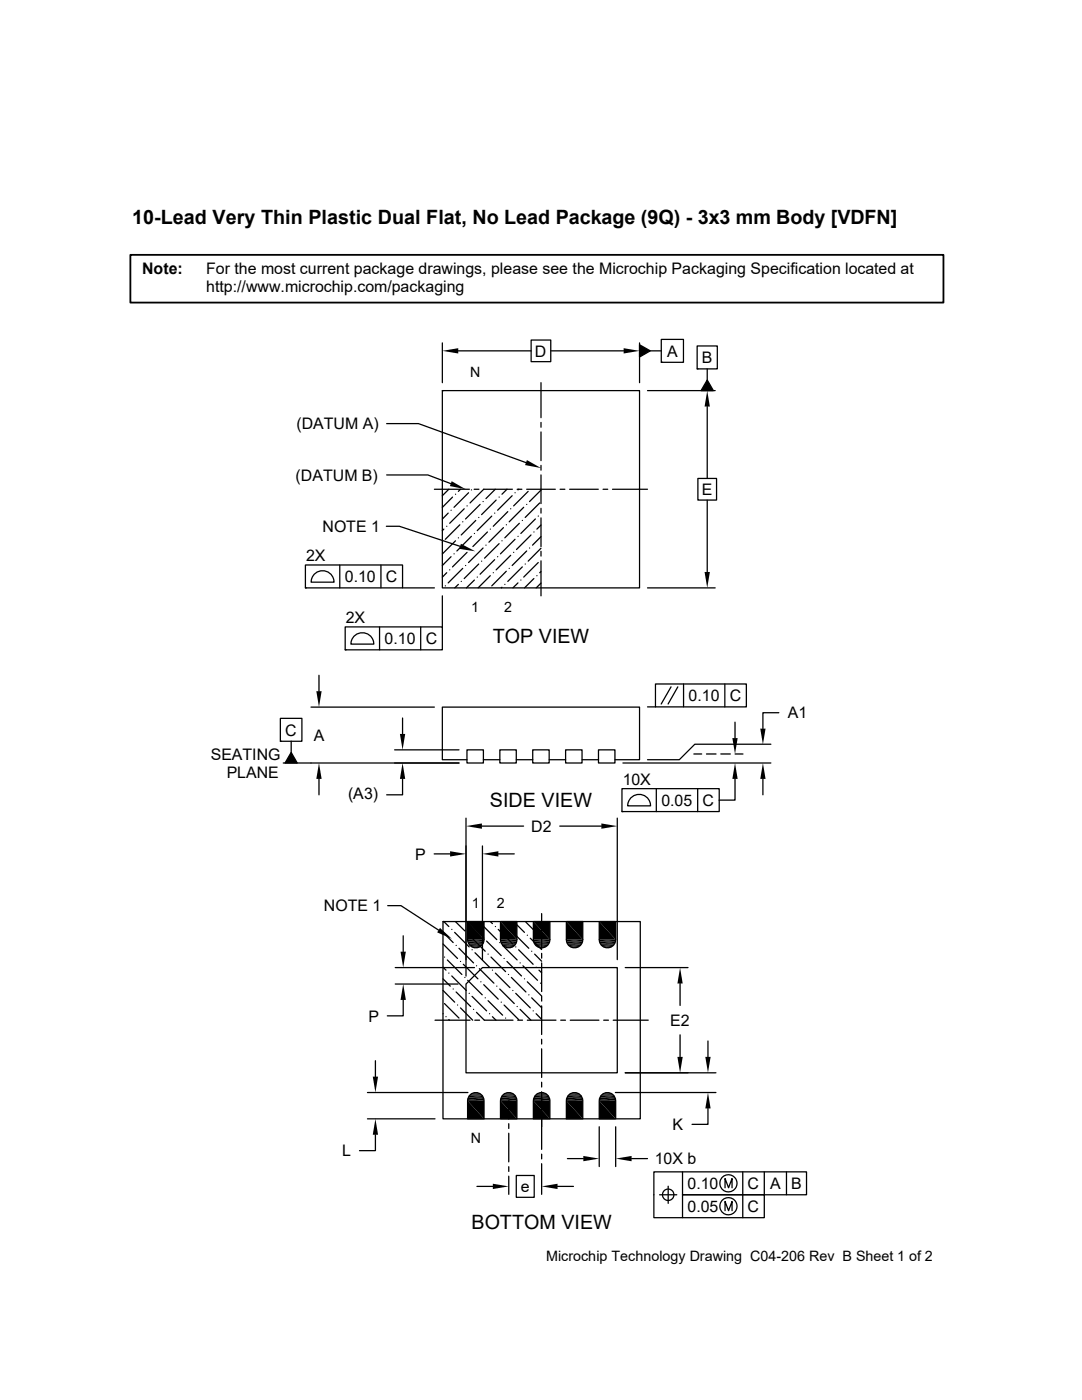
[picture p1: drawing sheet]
<svg xmlns="http://www.w3.org/2000/svg" width="216mm" height="279mm" viewBox="0 0 216 279" stroke-linecap="round" stroke-linejoin="round" font-family="sans-serif">
<g fill="none" stroke="#000" stroke-width=".25">
<path d="M88.3 68.4v8M88.3 78h39.3v39.3h-39.3zM88.3 78h.1M91.4 70h14.6M106 67.9h3.9v4.3h-3.9zM107.9 76.4v7M109.9 70h14.5M127.6 68.4v8M127.6 68.8l2.2 1.2-2.2 1.2zM129.2 78h13.5M129.8 70h2.2M132 67.7h4.4v4.6h-4.4z"/>
<path d="M132 72.3h.1M139.1 69h4v4.6h-4zM139.1 73.6h.1M141.1 75.8l1.2 2.2h-2.4zM141.1 73.6v2.2M77.2 94.8h8.2l4.6 1.7M77.2 84.5h6.3l21.5 7.8M86.7 97.6h7M89.6 97.6l-1.3 1.3M90.3 99.2l-2 2.1M90.9 98.6h.1M91.9 97.6l-.4 .5"/>
<path d="M93.5 98.3l-2.9 2.9M94.1 97.8h.1M94.6 97.6h1M98.8 97.6l-1.8 1.9M99 99.8l-2.9 2.9M99.6 99.2h.1M101.2 97.6l-1 1M102.2 98.9l-2.9 2.9M102.2 97.6h-5.7l-2.7 2.8M102.8 98.3h.1M103.2 97.6h.9M103.5 97.6l-.1 .2"/>
<path d="M105.1 97.6h5.7M105.4 98.1l-2.9 2.9M107.9 97.8l-2.2 2.3M107.9 84.3v1M107.9 86.2v5.7M107.9 92.9v.9M107.9 94.8v5.7M111.8 97.6h.9M113.7 97.6h5.7M120.3 97.6h1M122.2 97.6h7M139.3 95.5h3.7v4.3h-3.7z"/>
<path d="M141.1 81.1v14.4M141.1 99.8v14.4M60.9 112.8h19.4v4.5h-19.4zM60.9 117.3h.1M62.8 114.5a2.29 2.29 0 0 1 2.5-.4 2.29 2.29 0 0 1 1.4 2.1h-4.6l.3-1.2zM67.8 112.8v4.5M76 112.8v4.5M77.1 105h2.6l12.1 4M80.3 117.3h6.4M88.3 108.2h.1M88.3 118.9v6.2M88.6 105.6l-.3 .3"/>
<path d="M88.9 116.9h.1M89.1 114.3l-.8 .9M89.1 105h.1M89.4 102.4l-1.1 1.2M89.7 113.7h.1M90 111.1l-1.7 1.8M90 101.8h.1M90.6 110.5h.1M90.9 107.9l-2.6 2.7M91.5 116.6l-.8 .7M91.5 107.3h.1M91.8 104.7l-2.9 2.9"/>
<path d="M92 116h.1M92.3 113.4l-2.9 2.9M92.3 104.1h.1M92.6 101.5l-2.9 2.9M92.9 112.9h.1M93.2 110.2l-2.9 2.9M93.2 101h.1M93.8 109.7h.1M94.1 107l-2.9 3M94.7 115.8l-1.6 1.5M94.7 106.5h.1M94.9 103.9l-2.9 2.9"/>
<path d="M95.2 115.2h.1M95.5 112.6l-2.9 2.9M95.5 103.3h.1M95.8 100.7l-2.9 2.9M96.1 112h.1M96.4 109.4l-2.9 2.9M96.4 100.1h.1M97 108.8h.1M97.3 106.2l-2.9 2.9M97.8 114.9l-2.4 2.4M97.8 105.6h.1M98.1 103l-2.9 2.9"/>
<path d="M98.4 114.3h.1M98.7 111.7l-2.9 2.9M98.7 102.4h.1M99.3 111.1h.1M99.6 108.5l-2.9 2.9M100.2 117.2l-.2 .1M100.2 107.9h.1M100.5 105.3l-2.9 2.9M100.7 116.6h.1M101 114l-2.9 2.9M101 104.7h.1M101.3 102.1l-2.9 2.9"/>
<path d="M101.6 113.4h.1M101.9 110.8l-2.9 2.9M101.9 101.5h.1M102.5 110.2h.1M102.8 107.6l-2.9 2.9M103.4 116.3l-1.1 1M103.4 107h.1M103.6 104.4l-2.9 2.9M103.9 115.8h.1M104.2 113.1l-2.9 2.9M104.2 103.9h.1M104.5 101.2l-2.9 2.9"/>
<path d="M104.8 112.6h.1M105.1 110l-2.9 2.9M105.1 100.7h.1M105.7 109.4h.1M106 106.8l-2.9 2.9M106.5 115.5l-1.8 1.8M106.5 106.2h.1M106.8 103.6l-2.9 2.9M107.1 114.9h.1M107.4 112.3l-2.9 2.9M107.4 103h.1M107.7 100.4l-2.9 2.9"/>
<path d="M107.9 116.4l-.9 .9M107.9 114.1l-.2 .2M107.9 107.1l-1.6 1.7M107.9 109.4l-2.5 2.6M107.9 104.8l-.8 .8M107.9 101.5v.9M107.9 103.4v5.7M107.9 110v1M107.9 111.9v7M129.2 117.3h13.5M63.6 134.8v3.1M68.9 125.1h19.4v4.6h-19.4z"/>
<path d="M68.9 129.7h.1M70.8 126.8a2.29 2.29 0 0 1 2.4-.3 2.29 2.29 0 0 1 1.4 2h-4.6l.3-1.1zM75.7 125.1v4.6M83.9 125.1v4.6M130.8 136.5h18.1v4.6h-18.1zM133.9 137.1l-2 3.4M135.3 137.1l-2 3.4M136.4 136.5v4.6M144.6 136.5v4.6M55.9 143.4h4.3v4.5h-4.3zM55.9 147.9h.1M58.1 147.9v2.3"/>
<path d="M58.1 150.2l1.2 2.1h-2.4zM62.1 141.1h24.6M63.6 155.4v3.2M78.7 149.6h12.9M80.3 155.4v3.2h-3.1M80.3 143.3v3.2M91.6 152.3h-35.1M93.2 151.6h-4.9v-10.5h39.3v10.5h-4.9M93.2 149.6h3.3v2.7h-3.3zM96.5 151.6h3.2M99.7 149.6h3.3v2.7h-3.3zM103 151.6h3.3"/>
<path d="M106.3 149.6h3.3v2.7h-3.3zM109.6 151.6h3.3M112.9 149.6h3.2v2.7h-3.2zM116.1 151.6h3.3M119.4 149.6h3.3v2.7h-3.3zM124.1 157.4h19.4v4.6h-19.4zM124.3 152.3h29.5M126 159.1a2.28 2.28 0 0 1 2.5-.4 2.28 2.28 0 0 1 1.3 2.1h-4.6l.4-1.1zM129.2 141.1h1.6M131 157.4v4.6M138.5 150.5h1.5M139.2 157.4v4.6"/>
<path d="M141 150.5h1.9M143.8 150.5h1.9M146.7 155.4v4.3h-3.2M146.7 144.1v3.2M146.7 150.5h1.6M152.2 155.4v3.2M153.8 148.5h-15.2l-3 3.1h-6.4M155.4 142.2h-3.2v3.2M86.6 170.4h3.2M93 163.3v31.5M96.2 164.9h8.3M96.3 168.8v22.7"/>
<path d="M99.4 170.4h3.2M111.7 164.9h8.3M123.2 163.3v28.2M124.1 162h.1M77.4 180.7h2.6l7.5 4.9M78.9 193.1h15.8M78.9 196.4h12.5M80.5 199.6v3.1h-3.2M80.5 186.8v3.1M88.4 183.9h39.4v39.4h-39.4zM88.4 183.9h.1M88.4 197.7l2.3 2.3"/>
<path d="M88.4 195.3l1.5 1.5M88.4 193l.6 .6M88.4 188.4l2.9 2.9M88.4 186.1l2 2M88.6 183.9l1 1M88.7 191h.1M89.3 191.6l2.9 2.9M89.6 194.2h.1M90.1 194.8l2.9 2.9M90.1 185.5h.1M90.4 197.4h.1M90.7 186.1l2.9 2.9"/>
<path d="M90.9 183.9l1.9 1.9M91 198l2.9 2.9M91 188.7h.1M91.6 189.3l2.9 2.9M91.9 191.9h.1M92.5 192.4l2.9 2.9M92.8 195.1h.1M93.2 183.9l2.7 2.7M93.3 183.9h3.3v3.6a1.64 1.64 0 0 1-1.7 1.7 1.64 1.64 0 0 1-1.6-1.7zM93.3 195.6l2.9 2.9M93.3 186.4h.1M93.6 198.2h.1"/>
<path d="M93.7 188.7h2.5M93.9 186.9l2.9 2.9M94.2 198.8l2.9 2.9M94.2 189.5h.1M94.8 190.1l2.9 2.9M95.1 192.7h.1M95.7 193.3l2.9 2.9M95.7 184h.1M95.9 195.9h.1M96.2 184.6l2.9 2.9M96.3 193.1h26.9v21h-30.2v-17.7zM96.5 196.5l2.9 2.9"/>
<path d="M96.5 187.2h.1M96.8 199.1h.1M97.1 187.8l2.9 2.9M97.4 199.7l2.9 2.9M97.4 190.4h.1M97.8 183.9l.5 .4M98 191l2.9 2.9M98.3 193.6h.1M98.8 194.2l2.9 2.9M98.8 184.9h.1M99.1 196.8h.1M99.4 185.5l2.9 2.9"/>
<path d="M99.7 197.4l2.9 2.9M99.7 188.1h.1M99.9 183.9h3.2v3.6a1.64 1.64 0 0 1-1.6 1.7 1.64 1.64 0 0 1-1.6-1.7zM100.2 183.9l1.3 1.3M100.2 188.7h2.6M100.3 188.7l2.9 2.9M100.6 191.3h.1M101.2 191.9l2.9 2.9M101.5 194.5h.1M102 195.1l2.9 2.9M102 185.8h.1M102.3 197.7h.1"/>
<path d="M102.5 183.9l2.1 2.2M102.6 186.4l2.9 2.9M102.9 198.2l2.9 2.9M102.9 189h.1M103.5 189.5l2.9 2.9M103.8 192.2h.1M104.4 192.7l2.9 2.9M104.6 195.3h.1M104.9 184l2.9 2.9M105.2 195.9l2.9 2.9M105.2 186.6h.1M105.5 198.5h.1"/>
<path d="M105.8 187.2l2.3 2.3M106.1 199.1l2 2M106.1 189.8h.1M106.4 183.9h3.3v3.6a1.65 1.65 0 0 1-1.6 1.7 1.65 1.65 0 0 1-1.7-1.7zM106.7 190.4l1.4 1.4M106.8 188.7h2.6M107 193h.1M107.5 193.6l.6 .5M107.5 184.3h.1M107.8 196.2h.1M108.1 182.3v7M108.1 190.3v.9"/>
<path d="M108.1 192.2v5.7M108.1 198.8v1M113 183.9h3.3v3.6a1.64 1.64 0 0 1-1.7 1.7 1.64 1.64 0 0 1-1.6-1.7zM113.4 188.7h2.5M119.6 183.9h3.3v3.6a1.64 1.64 0 0 1-1.7 1.7 1.64 1.64 0 0 1-1.6-1.7zM119.9 188.7h2.6M124.8 193.1h12.5M135.7 196.3v4.4M73.3 218h20.1M74.9 211.7v3.2M86.8 203.6h7M88.4 202.3h.1"/>
<path d="M88.7 200.3l2.9 2.9M89 202.9h.1M89.6 203.5l.1 .1M91.3 200.6h.1M91.9 201.1l2.4 2.5M93.7 218.5h2.5M93.7 218.6a1.65 1.65 0 0 1 1.8-.4 1.65 1.65 0 0 1 1.1 1.5v3.6h-3.3v-3.6l.1-.7zM94.5 201.4h.1M94.7 203.6h1M95.1 202l1.5 1.6h5.8M97.7 202.3h.1M98.3 202.9l.7 .7"/>
<path d="M100 200h.1M100.2 218.5h2.6M100.3 218.6a1.64 1.64 0 0 1 1.8-.4 1.64 1.64 0 0 1 1 1.5v3.6h-3.2v-3.6l.1-.7zM100.6 200.6l2.9 2.9M100.9 203.2h.1M101.5 219.7v3.6M103.2 200.9h.1M103.3 203.6h1M103.8 201.4l2.1 2.2M105.2 203.6h5.7M106.4 201.7h.1M106.8 218.5h2.6"/>
<path d="M106.9 218.6a1.66 1.66 0 0 1 1.8-.4 1.66 1.66 0 0 1 1 1.5v3.6h-3.3v-3.6l.2-.7zM107 202.3l1.1 1.1M108.1 200.7v5.8M108.1 207.4v1M108.1 209.3v5.7M108.1 216v.9M108.1 217.9v11.5M111.9 203.6h.9M113.4 218.5h2.5M113.4 218.6a1.65 1.65 0 0 1 1.8-.4 1.65 1.65 0 0 1 1.1 1.5v3.6h-3.3v-3.6l.1-.7zM113.8 203.6h5.7M119.9 218.5h2.6"/>
<path d="M120 218.6a1.65 1.65 0 0 1 1.8-.4 1.65 1.65 0 0 1 1.1 1.5v3.6h-3.3v-3.6l.1-.7zM120.5 203.6h.9M122.4 203.6h6.9M122.8 218h20.1M124.8 214.1h18.1M135.7 206.5v4.4M141.3 207.8v3.1M73.3 223.3h13.5M74.9 226.5v3.1h-3.2M95.2 236.8h3.1M101.5 224.3v.9M101.5 226.2v5.7"/>
<path d="M101.5 232.8v1M101.5 234.7v3.7M103 234.6h3.6v4.4h-3.6zM108.1 230.3v1M108.1 232.2v6.2M111.3 236.8h3.1M113.2 231.2h3.2M119.6 224.9v7.9M122.9 224.9v7.9M126 231.2h3.2M131.6 238.4h3.4M133.3 236.7v3.5"/>
<path d="M136.2 233.9v4.5h16.3v4.6h-22v-9.1h30.4v4.5h-24.7v4.6M141.3 221.2v3.2h-3.2M144.7 237v-1.8l.7 1.8 .7-1.8v1.8M148.2 233.9v9.1M152.5 233.9v4.5M156.9 233.9v4.5M144.7 241.6v-1.8l.7 1.8 .7-1.8v1.8"/>
<circle cx="133.3" cy="238.4" r="1.14"/>
<circle cx="145.3" cy="236.2" r="1.72"/>
<circle cx="145.3" cy="240.7" r="1.72"/>
</g>
<g fill="#000">
<path d="M88.3 70l3.1-.5v1zM124.4 69.5l3.2 .5-3.2 .5zM127.6 68.8l2.2 1.2-2.2 1.2zM141.1 75.8l1.2 2.2h-2.4zM90.1 96l2.8 1.6-3.1-.6zM105.1 91.8l2.8 1.6-3.1-.6zM141.1 78l.5 3.1h-1zM92 108.5l2.8 1.5-3.2-.5zM140.6 114.2h1l-.5 3.1zM63.1 137.9h1.1l-.6 3.2zM58.1 150.2l1.2 2.1h-2.4zM63.6 152.3l.6 3.1h-1.1z"/>
<path d="M79.8 146.5h1.1l-.6 3.1zM80.3 152.3l.6 3.1h-1.1zM146.1 147.3h1.1l-.5 3.2zM146.7 152.3l.5 3.1h-1.1zM152.2 152.3l.6 3.1h-1.1zM151.7 145.4h1.1l-.6 3.2zM89.8 169.9l3.2 .5-3.2 .5zM93 164.9l3.2-.6v1.1zM96.3 170.4l3.1-.5v1zM120 164.3l3.2 .6-3.2 .5zM79.9 189.9h1.1l-.5 3.2zM80.5 196.4l.5 3.2h-1.1z"/>
<path d="M87.8 185.2l2.4 2.2-3-1.3zM93.3 183.9l3.3 3.6h-3.3zM93.3 183.9h3.3v3.6zM93.9 188.8l1.8 .2h-1.5zM94.2 189l1.1 .1zM94.2 189h1.5l-.4 .1zM94.6 189.1h.7zM99.9 183.9l3.2 3.6h-3.2zM99.9 183.9h3.2v3.6zM100.5 188.8l1.7 .2h-1.4zM100.8 189l1.1 .1zM100.8 189h1.4l-.3 .1z"/>
<path d="M101.2 189.1h.7zM106.4 183.9l3.3 3.6h-3.3zM106.4 183.9h3.3v3.6zM107.1 188.8l1.7 .2h-1.4zM107.4 189l1 .1zM107.4 189h1.4l-.4 .1zM107.7 189.1h.7zM113 183.9l3.3 3.6h-3.3zM113 183.9h3.3v3.6zM113.6 188.8l1.8 .2h-1.5zM113.9 189l1.1 .1zM113.9 189h1.5l-.4 .1z"/>
<path d="M114.3 189.1h.7zM119.6 183.9l3.3 3.6h-3.3zM119.6 183.9h3.3v3.6zM120.2 188.8l1.7 .2h-1.4zM120.5 189l1.1 .1zM120.5 189h1.4l-.3 .1zM120.8 189.1h.8zM135.7 193.1l.5 3.2h-1zM74.4 214.9h1l-.5 3.1zM93.3 219.7l3.3 3.6h-3.3zM93.3 219.7h3.3v3.6zM94.2 218.2h1.5l.3 .2z"/>
<path d="M94.2 218.2l.4-.1 1.1 .1zM94.6 218.1l1.1 .1zM94.6 218.1h.7zM99.9 219.7l3.2 3.6h-3.2zM99.9 219.7h3.2v3.6zM100.8 218.2h1.4l.3 .2zM100.8 218.2l.4-.1 1 .1zM101.2 218.1l1 .1zM101.2 218.1h.7zM106.4 219.7l3.3 3.6h-3.3zM106.4 219.7h3.3v3.6zM107.4 218.2h1.4l.3 .2z"/>
<path d="M107.4 218.2l.3-.1 1.1 .1zM107.7 218.1l1.1 .1zM107.7 218.1h.7zM113 219.7l3.3 3.6h-3.3zM113 219.7h3.3v3.6zM113.9 218.2h1.5l.3 .2zM113.9 218.2l.4-.1 1.1 .1zM114.3 218.1l1.1 .1zM114.3 218.1h.7zM119.6 219.7l3.3 3.6h-3.3zM119.6 219.7h3.3v3.6zM120.5 218.2h1.4l.3 .2z"/>
<path d="M120.5 218.2l.3-.1 1.1 .1zM120.8 218.1l1.1 .1zM120.8 218.1h.8zM135.2 210.9h1l-.5 3.2zM140.7 210.9h1.1l-.5 3.2zM74.9 223.3l.5 3.2h-1zM98.3 236.2l3.2 .6-3.2 .5zM108.1 236.8l3.2-.6v1.1zM116.4 230.7l3.2 .5-3.2 .6zM122.9 231.2l3.1-.5v1.1zM141.3 218l.5 3.2h-1.1z"/>
</g>
<g fill="none" stroke="#000" stroke-width=".36">
<path d="M26 50.9h162.3v9.5h-162.3zM93.3 187.7h3.3M93.3 188.1h3.2M99.9 187.7h3.2M99.9 188.1h3.2M106.4 187.7h3.3M106.5 188.1h3.2M113 187.7h3.3M113.1 188.1h3.1M119.6 187.7h3.3M119.6 188.1h3.2M93.3 219.5h3.3"/>
<path d="M93.3 219.1h3.2M99.9 219.5h3.2M99.9 219.1h3.2M106.4 219.5h3.3M106.5 219.1h3.2M113 219.5h3.3M113.1 219.1h3.1M119.6 219.5h3.3M119.6 219.1h3.2"/>
</g>
<path d="M93.5 188.4h2.9M100 188.4h3M106.6 188.4h3M113.2 188.4h2.9M119.7 188.4h3M93.5 218.8h2.9M100 218.8h3M106.6 218.8h3M113.2 218.8h2.9M119.7 218.8h3" fill="none" stroke="#000" stroke-width=".32"/>
<path d="M93.9 188.9h2.1M100.5 188.9h2M107.1 188.9h2M113.6 188.9h2.1M120.2 188.9h2M93.9 218.3h2.1M100.5 218.3h2M107.1 218.3h2M113.6 218.3h2.1M120.2 218.3h2" fill="none" stroke="#000" stroke-width=".2"/>
<g font-size="3.9">
<text x="26.4" y="44.7">10-Lead Very Thin Plastic Dual Flat, No Lead Package (9Q) - 3x3 mm Body [VDFN]</text>
<text x="98.3" y="128.3">TOP VIEW</text>
<text x="97.8" y="161.1">SIDE VIEW</text>
<text x="94.1" y="245.3">BOTTOM VIEW</text>
</g>
<g font-size="3.2">
<text x="28.4" y="54.6">Note:</text>
<text x="41.1" y="54.6">For the most current package drawings, please see the Microchip Packaging Specification located at</text>
<text x="41.1" y="58.3">http://www.microchip.com/packaging</text>
<text x="106.7" y="71.2">D</text>
<text x="133.1" y="71.2">A</text>
<text x="140" y="72.5">B</text>
<text x="59.1" y="85.6">(DATUM A)</text>
<text x="59" y="95.9">(DATUM B)</text>
<text x="140" y="98.8">E</text>
<text x="64.3" y="106.2">NOTE 1</text>
<text x="61.1" y="112">2X</text>
<text x="68.8" y="116.2">0.10</text>
<text x="77" y="116.2">C</text>
<text x="69" y="124.3">2X</text>
<text x="76.8" y="128.5">0.10</text>
<text x="84.9" y="128.5">C</text>
<text x="137.4" y="139.9">0.10</text>
<text x="145.6" y="139.9">C</text>
<text x="157.2" y="143.4">A1</text>
<text x="56.9" y="146.8">C</text>
<text x="62.6" y="147.8">A</text>
<text x="42" y="151.6">SEATING</text>
<text x="45.2" y="155.2">PLANE</text>
<text x="69.4" y="159.4">(A3)</text>
<text x="124.2" y="156.6">10X</text>
<text x="132" y="160.8">0.05</text>
<text x="140.2" y="160.8">C</text>
<text x="106" y="166">D2</text>
<text x="82.9" y="171.6">P</text>
<text x="64.6" y="181.9">NOTE 1</text>
<text x="73.5" y="203.9">P</text>
<text x="133.7" y="204.7">E2</text>
<text x="134.2" y="225.5">K</text>
<text x="68.3" y="230.8">L</text>
<text x="130.6" y="232.3">10X b</text>
<text x="103.9" y="237.9">e</text>
<text x="137.2" y="237.3">0.10</text>
<text x="149.2" y="237.3">C</text>
<text x="153.6" y="237.3">A</text>
<text x="157.8" y="237.3">B</text>
<text x="137.2" y="241.9">0.05</text>
<text x="149.2" y="241.9">C</text>
</g>
<text font-size="2.9" x="109" y="251.7">Microchip Technology Drawing C04-206 Rev B Sheet 1 of 2</text>
<g font-size="2.8">
<text x="93.8" y="75.2">N</text>
<text x="94" y="122.1">1</text>
<text x="100.6" y="122.1">2</text>
<text x="94.2" y="181.2">1</text>
<text x="99.2" y="181.2">2</text>
<text x="93.9" y="228">N</text>
</g>
</svg>
